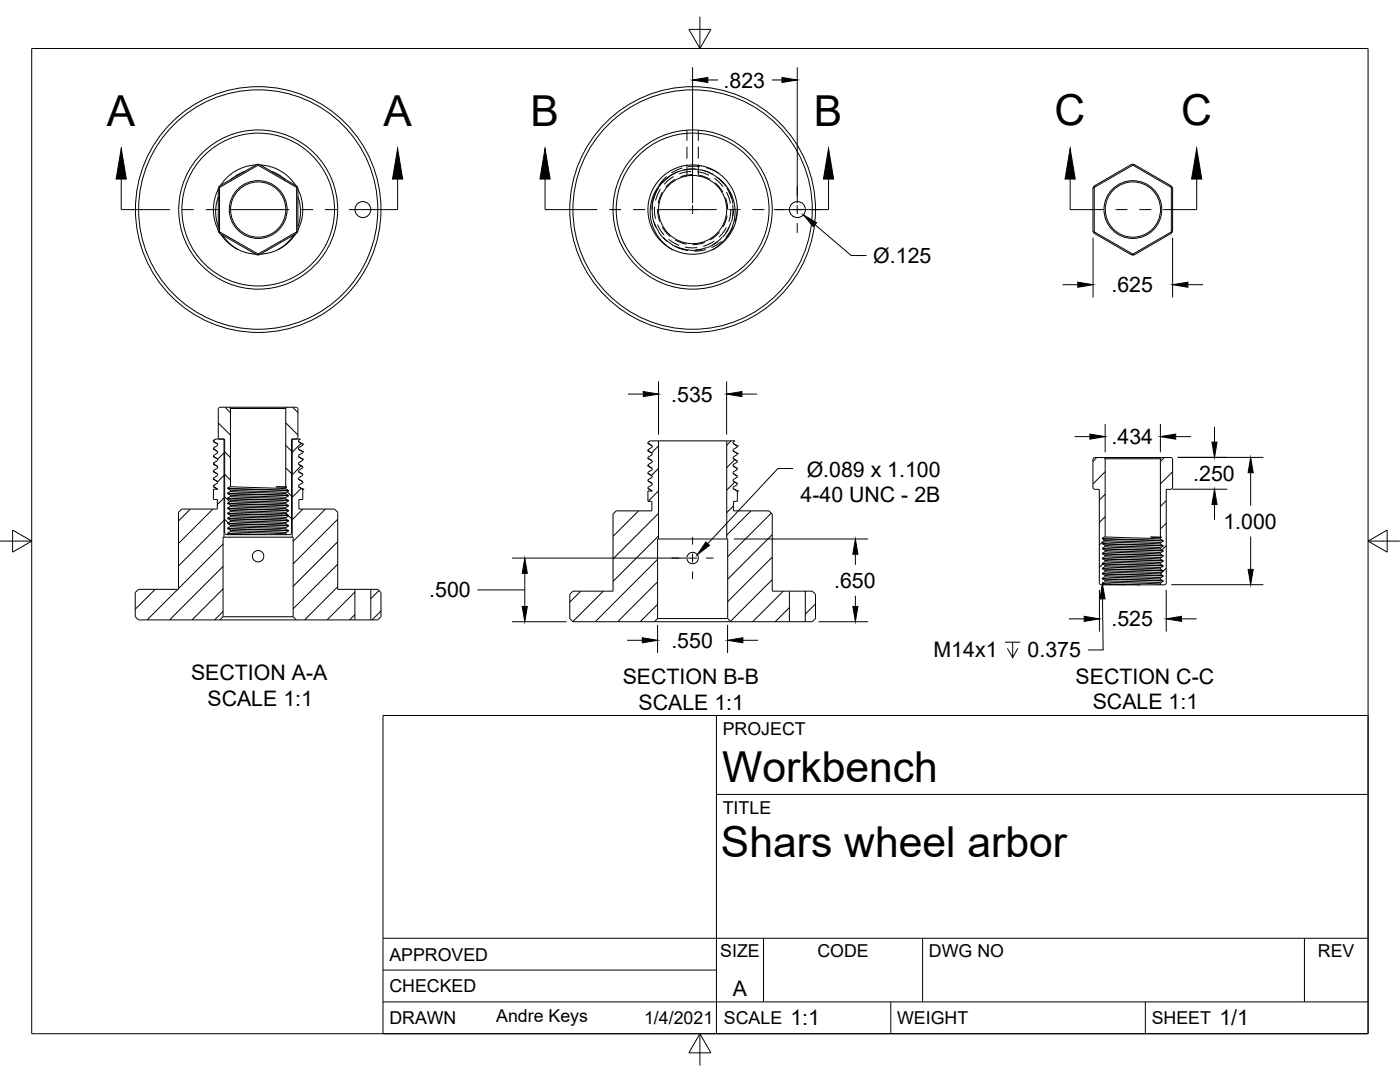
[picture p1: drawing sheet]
<svg xmlns="http://www.w3.org/2000/svg" width="279mm" height="216mm" viewBox="0 0 279 216" stroke-linecap="round" stroke-linejoin="round" font-family="sans-serif">
<!-- layer: Visible -->
<g fill="none" stroke="#000" stroke-width=".2">
<path d="M43.6 37.7a9 9 0 0 0 0 8.2M43.6 39.3a8.6 8.6 0 0 0 0 5.9M43.6 37.5v8.7M43.8 37.1v.3M43.8 37.1l-.2 .4M43.8 37.4v8.9M43.8 37.4l-.2 .1M46.8 35.3l-.7 .5M48.8 34.2l-2 1M51.1 32.9a8.9 8.9 0 0 0-7.1 4.1M51.3 32.8h.4M51.3 32.8l.2 .2"/>
<path d="M51.3 32.8l-7.5 4.3M51.5 33l7.7 4.4M51.5 33l-7.7 4.4M51.7 32.8l-.2 .2M51.7 32.8l7.5 4.3M51.9 32.9a8.9 8.9 0 0 1 7.1 4.1M54.2 34.2l2 1M56.2 35.3l.8 .5M59.2 37.4v8.9M59.2 37.4l.3 .1M59.2 37.1l.3 .4M59.2 37.1v.3"/>
<path d="M59.5 37.7a9.1 9.1 0 0 1 0 8.2M59.5 39.3a8.6 8.6 0 0 1 0 5.9M59.5 37.5v8.7M133.5 35.3a8.5 8.5 0 0 0 .8 14.6 8.9 8.9 0 0 1-3-13.6 8.9 8.9 0 0 1 13.9 0 8.9 8.9 0 0 1-3.1 13.6 8.5 8.5 0 0 0 .8-14.6M133.5 35.2a8.1 8.1 0 0 1 9.4 0M218.1 37.5v8.7M218.4 37.1v.3M218.4 37.1l-.3 .4M218.4 37.4v8.9M218.4 37.4l-.3 .1M225.8 32.8h.5M225.8 32.8l.3 .2"/>
<path d="M225.8 32.8l-7.4 4.3M226.1 33l7.7 4.4M226.1 33l-7.7 4.4M226.3 32.8l-.2 .2M226.3 32.8l7.5 4.3M233.8 37.4v8.9M233.8 37.4l.2 .1M233.8 37.1l.2 .4M233.8 37.1v.3M234 37.5v8.7M43.6 46.2l.2 .1M43.6 46.2l.2 .3"/>
<path d="M43.8 46.5l7.5 4.4M43.8 46.3l7.7 4.4M43.8 46.3v.2M44 46.7a8.6 8.6 0 0 0 3.6 3.1M44.4 46.9a8.4 8.4 0 0 0 3.2 2.9M47.6 49.8l1.7 .7 1.8 .2M51.3 50.9h.4M51.5 50.7l-.2 .2M51.5 50.7l.2 .2M55.4 49.8l-1.7 .7-1.7 .2M59 46.7a8.8 8.8 0 0 1-3.6 3.1 8.4 8.4 0 0 0 3.2-2.9M59.2 46.3l-7.7 4.4"/>
<path d="M59.2 46.3v.2M59.2 46.5l-7.5 4.4M59.5 46.2l-.3 .3M59.5 46.2l-.3 .1M134.3 49.8a8.9 8.9 0 0 0 7.8 0M218.1 46.2l.3 .1M218.1 46.2l.3 .3M218.4 46.5l7.4 4.4M218.4 46.3l7.7 4.4M218.4 46.3v.2M225.8 50.9h.5M226.1 50.7l-.3 .2"/>
<path d="M226.1 50.7l.2 .2M233.8 46.3l-7.7 4.4M233.8 46.3v.2M233.8 46.5l-7.5 4.4M234 46.2l-.2 .3M234 46.2l-.2 .1M42.6 89.6h.1M42.6 91.1h.1M42.6 92.6h.1M42.6 94.1h.1M42.6 95.6h.1M42.6 88.1v-.2l.5-.3h1.7v18.8l.3 .3h.7"/>
<path d="M42.6 88.1l.8 .5v.3l-.8 .5v.2M42.6 89.6l.8 .5v.3l-.8 .5v.2M42.6 91.1l.8 .5v.3l-.8 .5v.2M42.6 92.6l.8 .5v.3l-.8 .5v.2M42.6 94.1l.8 .5v.3l-.8 .5v.2M42.6 95.6l.8 .5v.3l-.8 .5v.2l.8 .5h-.8v2.1h.8v1.9h-7.1l-.7 .6v15.4h-8l-.6 .6v4.9l.6 .6h16.3M42.6 88.1l.8 .5M44.7 87.6v19.6M45.4 97.4l12.2 .5M45.4 98.4l12.2 .5M45.4 99.4l12.2 .5M45.4 97.4l.6 .4"/>
<path d="M45.4 98.4l.6 .4M45.4 99.4l.6 .4M45.5 97.5l12.1 .5M45.5 98.5l12.1 .5M45.5 99.5l12.1 .5M45.7 81.3h11.6M45.7 81.3h-1.9l-.2 .2v5.9l.2 .2M45.7 81.3l.3 .2M46 97.1l11 .5M46 81.5h11M46 98l11 .6M46 97.8l11 .5"/>
<path d="M46 99.1l11 .4M46 98.8l11 .5M46 99.8l11 .5M46 97.1l-.6 .3M46 81.5v15.6M46 97.8v.2M46 98.8v.3M46 99.8v.3M46 99.1l-.6 .3M46 98l-.6 .4M57 97.1h-1.9l1.9 .2M57 97.6l.6 .4"/>
<path d="M57 81.5v15.6M57 97.3v.3M57 98.3v.3M57 99.3v.2M57 97.1h.3l-.3 .2M57 98.6l.6 .3M57 99.5l.6 .4M57.3 81.3h1.9l.3 .2v5.9l-.3 .2M57.3 81.3l-.3 .2M57.6 98.9v.1M57.6 99.9v.1M57.6 98l-.6 .3"/>
<path d="M57.6 99l-.6 .3M57.6 100l-.6 .3M58.3 87.6v19.6M59.6 95.6l.8 .5v.3l-.8 .4v.3l.8 .5M59.6 95.6l.8 .5M59.6 92.6l.8 .5M59.6 91.1l.8 .5M60.4 97.6h.1M60.4 88.6h.1M60.4 90.1h.1M60.4 91.6h.1M60.4 97.6v2.1h-.8v1.9h7.2l.6 .6v15.4h3.4"/>
<path d="M60.4 88.6l-.8-.5v-.3l.4-.2h-1.8v18.8l-.3 .3h-.7M60.4 88.6v.2l-.8 .5v.3l.8 .5M60.4 90.1v.2l-.8 .5v.3l.8 .5M60.4 91.6v.2l-.8 .6v.2M60.4 93.1v.2l-.8 .6v.2l.8 .5M60.4 94.6v.2l-.8 .5v.3M129.3 88.5h.1M129.3 90h.1M129.3 91.5h.1M129.3 93h.1M129.3 94.5h.1M129.3 88.5l.9 .4v.3l-.9 .5v.3"/>
<path d="M129.3 90l.9 .4v.3l-.9 .5v.3M129.3 91.5l.9 .4v.3l-.9 .5v.3M129.3 93l.9 .5v.2l-.9 .5v.3M129.3 94.5l.9 .5v.3l-.9 .4v.3l.9 .5M129.3 95.9l.9 .6M129.3 97.5l.9 .5M130.2 96.5v.3l-.9 .4v.3l.9 .5M130.2 98h-.9v2h.8v1.9h-7.1l-.7 .7v15.4h-8l-.6 .6v4.8l.6 .7h16.3M131.4 88h13.6M131.4 88h-1.6l-.5 .2v.3M131.4 88v19.5M145 88h1.7l-.4 .2v.3l.9 .5"/>
<path d="M145 88v19.5M146.3 91.5l.9 .5v.2l-.9 .5v.3M146.3 93l.9 .5v.2l-.9 .5v.3l.9 .5v.2l-.9 .5v.3l.9 .5v.2l-.9 .5v.3l.9 .5M146.3 93l.9 .5M146.3 91.5l.9 .5M146.3 90l.9 .5M147.2 98h.1M147.2 89h.1M147.2 90.5h.1M147.2 98v2h-.8v1.9h7.1l.6 .7v15.4h3.4M147.2 89v.2l-.9 .5v.3l.9 .5M147.2 90.5v.2l-.9 .5v.3"/>
<path d="M220.3 91.3h11.5M220.3 91.3h-1.9l-.3 .2v5.9l.3 .2h1v18.8l.2 .3h.7M220.3 91.3l.3 .2M220.6 91.5h11M220.6 91.5v15.7M231.6 91.5v15.7M231.8 91.3h2l.2 .2v5.9l-.2 .2h-1.1v18.8l-.2 .3h-.7M231.8 91.3l-.2 .2M44.7 107.2h13.6M44.7 107.2h-.2v15.9M45.4 100.4l12.2 .5M45.4 101.4l12.2 .5"/>
<path d="M45.4 106.4l7.7 .3M45.4 102.4l12.2 .5M45.4 105.4l12.2 .5M45.4 103.4l12.2 .5M45.4 104.4l12.2 .5M45.4 100.4l.6 .4M45.4 101.4l.6 .4M45.4 102.4l.6 .4M45.4 103.4l.6 .4M45.4 104.4l.6 .4M45.4 105.4l.6 .4M45.4 106.4l.4 .3"/>
<path d="M45.5 100.5l12.1 .5M45.5 106.5l4.4 .2M45.5 101.5l12.1 .5M45.5 104.5l12.1 .5M45.5 105.5l12.1 .5M45.5 102.5l12.1 .5M45.5 103.5l12.1 .5M45.8 106.7h4.1M46 100.1l11 .5M46 101l11 .6M46 100.8l11 .5M46 106.1l11 .5"/>
<path d="M46 105.8l11 .5M46 102.1l11 .5M46 101.8l11 .5M46 105.1l11 .5M46 104.8l11 .5M46 103.1l11 .4M46 102.8l11 .5M46 104.1l11 .5M46 103.8l11 .5M46 100.8v.2M46 101.8v.3M46 102.8v.3"/>
<path d="M46 103.8v.3M46 104.8v.3M46 105.8v.3M46 106.1l-.6 .3M46 105.1l-.6 .3M46 104.1l-.6 .3M46 103.1l-.6 .3M46 102.1l-.6 .3M46 101l-.6 .4M46 100.1l-.6 .3M49.9 106.7h3.2M53.1 106.7h4.1"/>
<path d="M57 101.6l.6 .4M57 100.3v.3M57 101.3v.3M57 102.3v.3M57 103.3v.2M57 104.3v.3M57 105.3v.3M57 106.3v.3M57 106.6l.2 .1M57 100.6l.6 .3M57 102.6l.6 .3M57 103.5l.6 .4"/>
<path d="M57 104.6l.6 .3M57 105.6l.6 .3M57.6 100.9v.1M57.6 102.9v.1M57.6 103.9v.1M57.6 104.9v.1M57.6 105.9v.1M57.6 106l-.6 .3M57.6 101l-.6 .3M57.6 102l-.6 .3M57.6 103l-.6 .3M57.6 104l-.6 .3"/>
<path d="M57.6 105l-.6 .3M58.3 107.2h.2v15.9M70.8 117.6h3.2M70.8 117.6v6.1M74 117.6h1.4l.6 .6v4.9l-.6 .6h-1.4M74 117.6v6.1M131.4 107.5h13.6M131.4 107.5h-.2v15.9M145 107.5h.2v15.9M157.5 118h3.2M157.5 118v6.1M160.7 118h1.4l.7 .6v4.8l-.7 .7h-1.4"/>
<path d="M160.7 118v6.1M220 115.4l12.1 .5M220 116.4l7.6 .3M220 114.4l12.1 .5M220 113.4l12.1 .5M220 112.4l12.1 .5M220 111.4l12.1 .5M220 108.4l12.1 .5M220 107.4l12.1 .5M220 110.4l12.1 .5M220 109.4l12.1 .5M220 107.4l.6 .4"/>
<path d="M220 108.4l.6 .4M220 109.4l.6 .4M220 110.4l.6 .4M220 111.4l.6 .4M220 112.4l.6 .4M220 113.4l.6 .4M220 114.4l.6 .4M220 115.4l.6 .4M220 116.4l.3 .3M220 116.5l4.5 .2M220 115.5l12.2 .5M220 114.5l12.2 .5"/>
<path d="M220 113.5l12.2 .5M220 112.5l12.2 .5M220 111.5l12.2 .5M220 110.5l12.2 .5M220 107.5l12.2 .5M220 109.5l12.2 .5M220 108.5l12.2 .5M220.3 116.7h4.2M220.6 107.2l11 .4M220.6 114.8l11 .5M220.6 115.1l11 .5M220.6 115.8l11 .5"/>
<path d="M220.6 116.1l11 .5M220.6 113.8l11 .5M220.6 114.1l11 .5M220.6 112.8l11 .5M220.6 113.1l11 .5M220.6 111.8l11 .5M220.6 112.1l11 .5M220.6 110.8l11 .5M220.6 111.1l11 .5M220.6 107.8l11 .5M220.6 108.1l11 .5M220.6 109.8l11 .5"/>
<path d="M220.6 110.1l11 .5M220.6 108.8l11 .5M220.6 109.1l11 .5M220.6 107.2l-.6 .2M220.6 107.8v.3M220.6 108.8v.3M220.6 109.8v.3M220.6 110.8v.3M220.6 111.8v.3M220.6 112.8v.3M220.6 113.8v.3M220.6 114.8v.3"/>
<path d="M220.6 115.8v.3M220.6 116.1l-.6 .3M220.6 115.1l-.6 .3M220.6 114.1l-.6 .3M220.6 113.1l-.6 .3M220.6 112.1l-.6 .3M220.6 111.1l-.6 .3M220.6 110.1l-.6 .3M220.6 109.1l-.6 .3M220.6 108.1l-.6 .3M224.5 116.7h3.1M227.6 116.7h4.2"/>
<path d="M231.6 107.2h-2l2 .1M231.6 107.2h.2l-.2 .1M231.6 107.6l.6 .4M231.6 108.6l.6 .4M231.6 109.6l.6 .4M231.6 112.6l.6 .4M231.6 113.6l.6 .4M231.6 107.3v.3M231.6 108.3v.3M231.6 109.3v.3M231.6 110.3v.3M231.6 111.3v.3"/>
<path d="M231.6 112.3v.3M231.6 113.3v.3M231.6 114.3v.3M231.6 115.3v.3M231.6 116.3v.3M231.6 116.6l.2 .1M231.6 110.6l.6 .3M231.6 111.6l.6 .3M231.6 114.6l.6 .3M231.6 115.6l.6 .3M232.2 110.9v.1M232.2 111.9v.1"/>
<path d="M232.2 114.9v.1M232.2 115.9v.1M232.2 116l-.6 .3M232.2 108l-.6 .3M232.2 109l-.6 .3M232.2 110l-.6 .3M232.2 111l-.6 .3M232.2 112l-.6 .3M232.2 113l-.6 .3M232.2 114l-.6 .3M232.2 115l-.6 .3M43.9 123.7h15.2"/>
<path d="M44.5 123.1h14M44.5 123.1l-.6 .6M58.5 123.1l.6 .6M59.1 123.7h11.7M70.8 123.7h3.2M130.6 124.1h15.3M131.2 123.4h14M131.2 123.4l-.6 .7M145.2 123.4l.7 .7M145.9 124.1h11.6M157.5 124.1h3.2"/>
<circle cx="51.5" cy="41.8" r="23.9"/>
<circle cx="51.5" cy="41.8" r="15.2"/>
<circle cx="51.5" cy="41.8" r="5.5"/>
<circle cx="51.5" cy="41.8" r="5.8"/>
<circle cx="51.5" cy="41.8" r="15.9"/>
<circle cx="51.5" cy="41.8" r="24.5"/>
<circle cx="72.4" cy="41.8" r="1.59"/>
<circle cx="138.2" cy="41.8" r="23.9"/>
<circle cx="138.2" cy="41.8" r="15.3"/>
<circle cx="138.2" cy="41.8" r="6.8"/>
<circle cx="138.2" cy="41.8" r="15.9"/>
<circle cx="138.2" cy="41.8" r="24.5"/>
<circle cx="159.1" cy="41.8" r="1.6"/>
<circle cx="226.1" cy="41.8" r="5.5"/>
<circle cx="226.1" cy="41.8" r="5.8"/>
<circle cx="51.5" cy="111" r="1.13"/>
<circle cx="138.2" cy="111.4" r="1.13"/>
</g>
<!-- layer: Hidden -->
<g fill="none" stroke="#000" stroke-width=".2">
<path d="M130.5 39.4l-.4 2.4M130.9 38.1a9 9 0 0 0-.6 5.1M131.4 37.5l-.9 2.1M131.8 37.8l-1 2.2M132.2 38.4l-.6 1.2-.2 1M132.3 36.3l-.7 .9-.7 1.1M133.1 35.2l-1.6 1.8M133.5 35.3l-1.3 1.2M134.4 35.2l-1.9 1.6M134.7 35.8l-1 .7-.8 .9M135.3 34.3l-2.1 1.2M136.2 33.5l-2.2 1"/>
<path d="M137.1 26v2.1M137.1 29.3v2.4M137.1 32.9v2M137.9 34.2l-1.2 .2-1.1 .3M138.2 34.9h-1.1l-1.3 .4M138.9 33.7l-2.5 .2M139.2 34.3l1.4 .3 .9 .4M139.4 26v2.1M139.4 29.3v2.4M139.4 32.9v2M139.4 34.9l1.4 .4 .9 .5M139.7 33.2l-2.4 .1"/>
<path d="M140.1 33.9l1 .3 1.2 .6M140.9 33.4l1.6 .7 1 .5M142.6 35.6l1.7 1.7M142.7 36.5l1.6 1.8M142.9 35.3l1.4 1.2M143.3 35.5l1.6 1.8M144.8 39.4l.3 .9 .1 1.5M145 38.3l.5 1.2 .3 1.1M145 37.5l1 2.1M145.6 38.3l.7 2.3M130.2 43l.7 2.4M130.6 44.3l1 2.2"/>
<path d="M130.6 41.2v1.4l.2 1M131.2 44.8l1.3 2.1M131.2 41.8l.2 1.5 .3 .9M131.5 46.4l.6 .7 1.1 1.1M132.2 45.3l1.5 1.9M132.4 47.4l1.8 1.5M133.4 47.7l1 .7 1.1 .6M134.2 48.9l2.2 .9M134.6 49.1l1.3 .5 1.4 .4M134.7 47.9l.9 .4 1.4 .4M135.3 49.4l2.3 .5M136.7 49.3l1.5 .2 .9-.1"/>
<path d="M140 49.8l-2.4 .1M140.6 48.4l-1.2 .3-1.2 .1M140.9 49.8l-2.4 .3M141.1 49.4l-2.3 .5M142.6 48.1l-2.3 1M143.3 48.2l-2.1 1.2M143.6 46.3l-.9 .9-1 .7M144 48.2l-2 1.2M144.1 47.4l-1.9 1.5M145 45.4l-.6 .9-.9 1M145.1 43l-.3 1.1-.5 1.2M145.5 45.4l-.6 1.1-.7 .9"/>
<path d="M145.9 41.8l-.4 2.5M145.9 44.3l-1.1 2.2M146.2 45.4l-1.3 1.9M146.2 40.8v2.4M146.4 41.8l-.4 2.4M147.2 41.5l-.2 1.3-.3 1.5"/>
</g>
<!-- layer: Border -->
<path d="M6.3 9.7h266.7v196.6h-266.7zM137.5 5.9h4.4l-2.2 3.8zM139.7 3.3v6.4M0 108h6.3M2.5 105.8l3.8 2.2-3.8 2.2zM273 108l3.8-2.2v4.4zM273 108h6.4M139.7 206.3v6.3M139.7 206.3l2.2 3.8h-4.4z" fill="none" stroke="#000" stroke-width=".2"/>
<!-- layer: Titleblock -->
<path d="M76.4 142.8h196.6v63.5h-196.6zM143 158.5h130M143 142.8v63.5M76.4 199.9h196.6M76.4 193.6h66.6M76.4 187.2h196.6M152.4 187.2v12.7M177.8 199.9v6.4M184.1 187.2v12.7M228.6 199.9v6.4M260.3 187.2v12.7" fill="none" stroke="#000" stroke-width=".2"/>
<!-- layer: Hatching -->
<g fill="none" stroke="#000" stroke-width=".2">
<path d="M42.8 96.8l-.2 .2M42.8 92.3l-.2 .2M42.8 87.8l-.2 .2M43.6 84.4l2.4 2.4M44.7 90.4l-1.2 1.2M44.7 94.8l-1.2 1.3M44.7 99.3l-1.3 1.4M44.9 99.1l.9 1M44.9 94.7l1.1 1.1M44.9 90.2l1.1 1.1M44.9 81.3l1.1 1M57 93.4l1.2 1.1"/>
<path d="M57 88.9l1.2 1.1M57 84.4l2.5 2.4M57.3 98.1l.9 .9M58.4 81.3l1.1 1M60.1 92.9l-1.8 1.8M60.1 97.5l-1.8 1.7M60.1 88.5l-1.8 1.8M131.4 89l-1.4 1.4M131.4 93.5l-1.4 1.4M131.4 97.9l-2.1 2.2M145.9 88l-.9 .9M146.6 91.7l-1.6 1.6"/>
<path d="M146.6 96.2l-1.6 1.6M218.9 91.3l-.8 .8M220.6 94.1l-2.5 2.4M220.6 98.6l-1.2 1.2M232.4 91.3l-.8 .8M232.7 99.9l-1.1 1.1M234 94.1l-2.4 2.5M31 117.6l-4 3.9M35.5 117.6l-6.1 6.1M38 101.6l-2.4 2.3M42.5 101.6l-6.9 6.8M44.5 108.5l-8.9 8.9"/>
<path d="M44.5 113l-10.7 10.7M44.5 117.5l-6.2 6.2M44.7 103.8l-9.1 9.1M44.9 103.6l.7 .7M57 102.3l.6 .5M57.6 102.9l.6 .6M60.4 101.6l-2.1 2.1M64.9 101.6l-6.4 6.4M67.4 103.6l-8.9 8.9M67.4 108.1l-8.9 8.9M67.4 112.6l-8.9 8.9M67.4 117.1l-6.6 6.6"/>
<path d="M70.8 118.2l-5.5 5.5M75.6 117.8l-1.6 1.7M115.9 118l-2.2 2.1M120.4 118l-6.1 6M127.4 102l-5.1 5M131.2 111.6l-12.4 12.5M131.2 116.1l-7.9 8M131.4 102.4l-9.1 9.1M131.4 106.9l-9.1 9.1M146.3 101l-1.3 1.3M149.9 102l-4.9 4.8M153.9 102.4l-8.7 8.7"/>
<path d="M154.1 106.7l-8.9 8.9M154.1 111.2l-8.9 8.9M154.1 115.7l-8.3 8.3M156.3 118l-6.1 6.1M160.8 118l-.1 .1M220.1 112.5l-.7 .7M220.4 107.7l-1 1M220.6 103.1l-1.2 1.1M232.1 114l-.5 .5M232.7 104.4l-1.1 1.1M232.7 108.9l-.8 .8M232.7 113.4l-.5 .6"/>
<path d="M44.5 122l-1.7 1.7M70.8 122.6l-1 1.1M76 121.9l-1.7 1.8M131.2 120.6l-3.4 3.5M157.5 121.2l-2.8 2.9M162.7 120.5l-2 2.1"/>
</g>
<!-- layer: Annotations -->
<g fill="none" stroke="#000" stroke-width=".2">
<path d="M24.2 35.7v6.1h9.7M79.4 35.7v6.1h-9.8M108.8 35.7v6.1h10.4M165.4 35.7v6.1h-10.5M213.6 35.7v6.1h6.6M238.8 35.7v6.1h-6.6M36.3 41.8h2.4M41.1 41.8h2.3M45.8 41.8h11.9M60.1 41.8h2.4M64.9 41.8h2.3M121.6 41.8h2.4"/>
<path d="M126.3 41.8h2.4M131.1 41.8h11.9M145.4 41.8h2.4M150.2 41.8h2.3M222.6 41.8h2.4M227.4 41.8h2.4M158.3 93.5h-3.1l-14 15M220 119.5l.2 10.2h-3.1M200.6 128.1h3M202.1 128.1v3.1l-1.1-1.8M203.1 129.4l-1 1.8"/>
</g>
<path d="M24.2 29.6l1 6.1h-2zM79.4 29.6l1 6.1h-2.1zM108.8 29.6l1 6.1h-2zM165.4 29.6l1 6.1h-2.1zM213.6 29.6l1 6.1h-2zM238.8 29.6l1 6.1h-2zM140.9 108.1l.7 .7-2.5 1.9zM220 116.5l.5 3h-1z" fill="#000" stroke="#000" stroke-width=".2"/>
<!-- layer: Dimensions -->
<g fill="none" stroke="#000" stroke-width=".2">
<path d="M138.2 13.4v27.2M141.3 16h2M154.1 16h2M159.1 13.4v27.2M162.6 44.8l7.3 6.2h3M212 56.8h3.1M218.1 47.4v12M234 47.4v12M237.1 56.8h3M125.3 78.6h3.1M131.4 76.1v10.6M145 76.1v10.6"/>
<path d="M148.1 78.6h3M214.5 87.1h3M220.6 84.6v5.7M231.6 84.6v5.7M234 97.6h10.9M234.6 87.1h3.1M235 91.3h17.1M242.4 85.2v3M249.6 94.3v6.6M95.3 117.7h9.4M102.2 111.4h34.7M104.7 114.4v6.6"/>
<path d="M146.5 107.5h26.7M170.7 110.6v2.1M170.7 118.9v2.1M219.4 117.7v8.3M232.7 117.7v8.3M233.8 116.7h18.3M242.4 100.7v3M249.6 107.1v6.5M102.2 124.1h10.9M125.1 127.8h3.1M131.2 124.7v5.6M145.2 124.7v5.6"/>
<path d="M148.3 127.8h3M163.4 124.1h9.8M213.3 123.5h3.1M235.8 123.5h3"/>
</g>
<g fill="#000" stroke="#000" stroke-width=".2">
<path d="M138.2 16l3.1-.5v1zM156.1 15.5l3 .5-3 .5zM160.3 42.9l2.7 1.6-.7 .7zM215.1 56.3l3 .5-3 .5zM234 56.8l3.1-.5v1zM128.4 78.1l3 .5-3 .5zM145 78.6l3.1-.5v1zM217.5 86.6l3.1 .5-3.1 .5zM231.6 87.1l3-.5v1zM241.9 88.2h1l-.5 3.1zM249.6 91.3l.5 3h-1zM104.7 111.4l.5 3h-1z"/>
<path d="M170.7 107.5l.5 3.1h-1zM242.4 97.6l.5 3.1h-1zM249.1 113.6h1l-.5 3.1zM104.2 121h1l-.5 3.1zM128.2 127.3l3 .5-3 .5zM145.2 127.8l3.1-.5v1zM170.2 121h1l-.5 3.1zM216.4 123l3 .5-3 .5zM232.7 123.5l3.1-.5v1z"/>
</g>
<!-- layer: Center Lines -->
<g fill="none" stroke="#000" stroke-width=".2">
<path d="M159.1 37.2v2M137.3 41.8h1.8M138.2 40.9v1.8M154.5 41.8h1.9M158.2 41.8h1.8M159.1 40.9v1.8M159.1 44.5v2M161.8 41.8h1.9M134 111.4h1.6M137.3 111.4h1.8M138.2 107.2v1.5M138.2 110.4v1.8"/>
<path d="M138.2 114v1.5M140.9 111.4h1.5"/>
</g>
<g font-size="8.5">
<text x="21.3" y="25.1">A</text>
<text x="76.5" y="25.1">A</text>
<text x="105.9" y="25.1">B</text>
<text x="162.4" y="25.1">B</text>
<text x="210.5" y="25">C</text>
<text x="235.7" y="25">C</text>
<text x="144.1" y="156">Workbench</text>
<text x="143.9" y="171.1">Shars wheel arbor</text>
</g>
<g font-size="4.3">
<text x="144.4" y="17.5">.823</text>
<text x="174.3" y="52.5">Ø.125</text>
<text x="221.8" y="58.3">.625</text>
<text x="134" y="80.1">.535</text>
<text x="221.8" y="88.6">.434</text>
<text x="161" y="95.1">Ø.089 x 1.100</text>
<text x="238.1" y="95.9">.250</text>
<text x="159.8" y="100.2">4-40 UNC - 2B</text>
<text x="244.2" y="105.5">1.000</text>
<text x="85.7" y="119.2">.500</text>
<text x="166.5" y="117.3">.650</text>
<text x="221.8" y="125">.525</text>
<text x="134" y="129.3">.550</text>
<text x="186.3" y="131.2">M14x1</text>
<text x="205.1" y="131.2">0.375</text>
<text x="38.1" y="135.7">SECTION A-A</text>
<text x="124.3" y="136.5">SECTION B-B</text>
<text x="214.7" y="136.4">SECTION C-C</text>
<text x="41.4" y="140.8">SCALE 1:1</text>
<text x="127.4" y="141.6">SCALE 1:1</text>
<text x="218.1" y="141.5">SCALE 1:1</text>
<text x="146.3" y="198.6">A</text>
<text x="157.8" y="204.6">1:1</text>
<text x="243.4" y="204.6">1/1</text>
</g>
<g font-size="3.5">
<text x="144.3" y="146.6">PROJECT</text>
<text x="144.3" y="162.3">TITLE</text>
<text x="77.7" y="191.7">APPROVED</text>
<text x="143.7" y="191">SIZE</text>
<text x="163.1" y="191">CODE</text>
<text x="185.4" y="191">DWG NO</text>
<text x="263" y="191">REV</text>
<text x="77.7" y="198">CHECKED</text>
<text x="99" y="204">Andre Keys</text>
<text x="77.7" y="204.4">DRAWN</text>
<text x="128.5" y="204.4">1/4/2021</text>
<text x="144.5" y="204.4">SCALE</text>
<text x="179" y="204.4">WEIGHT</text>
<text x="229.8" y="204.4">SHEET</text>
</g>
</svg>
